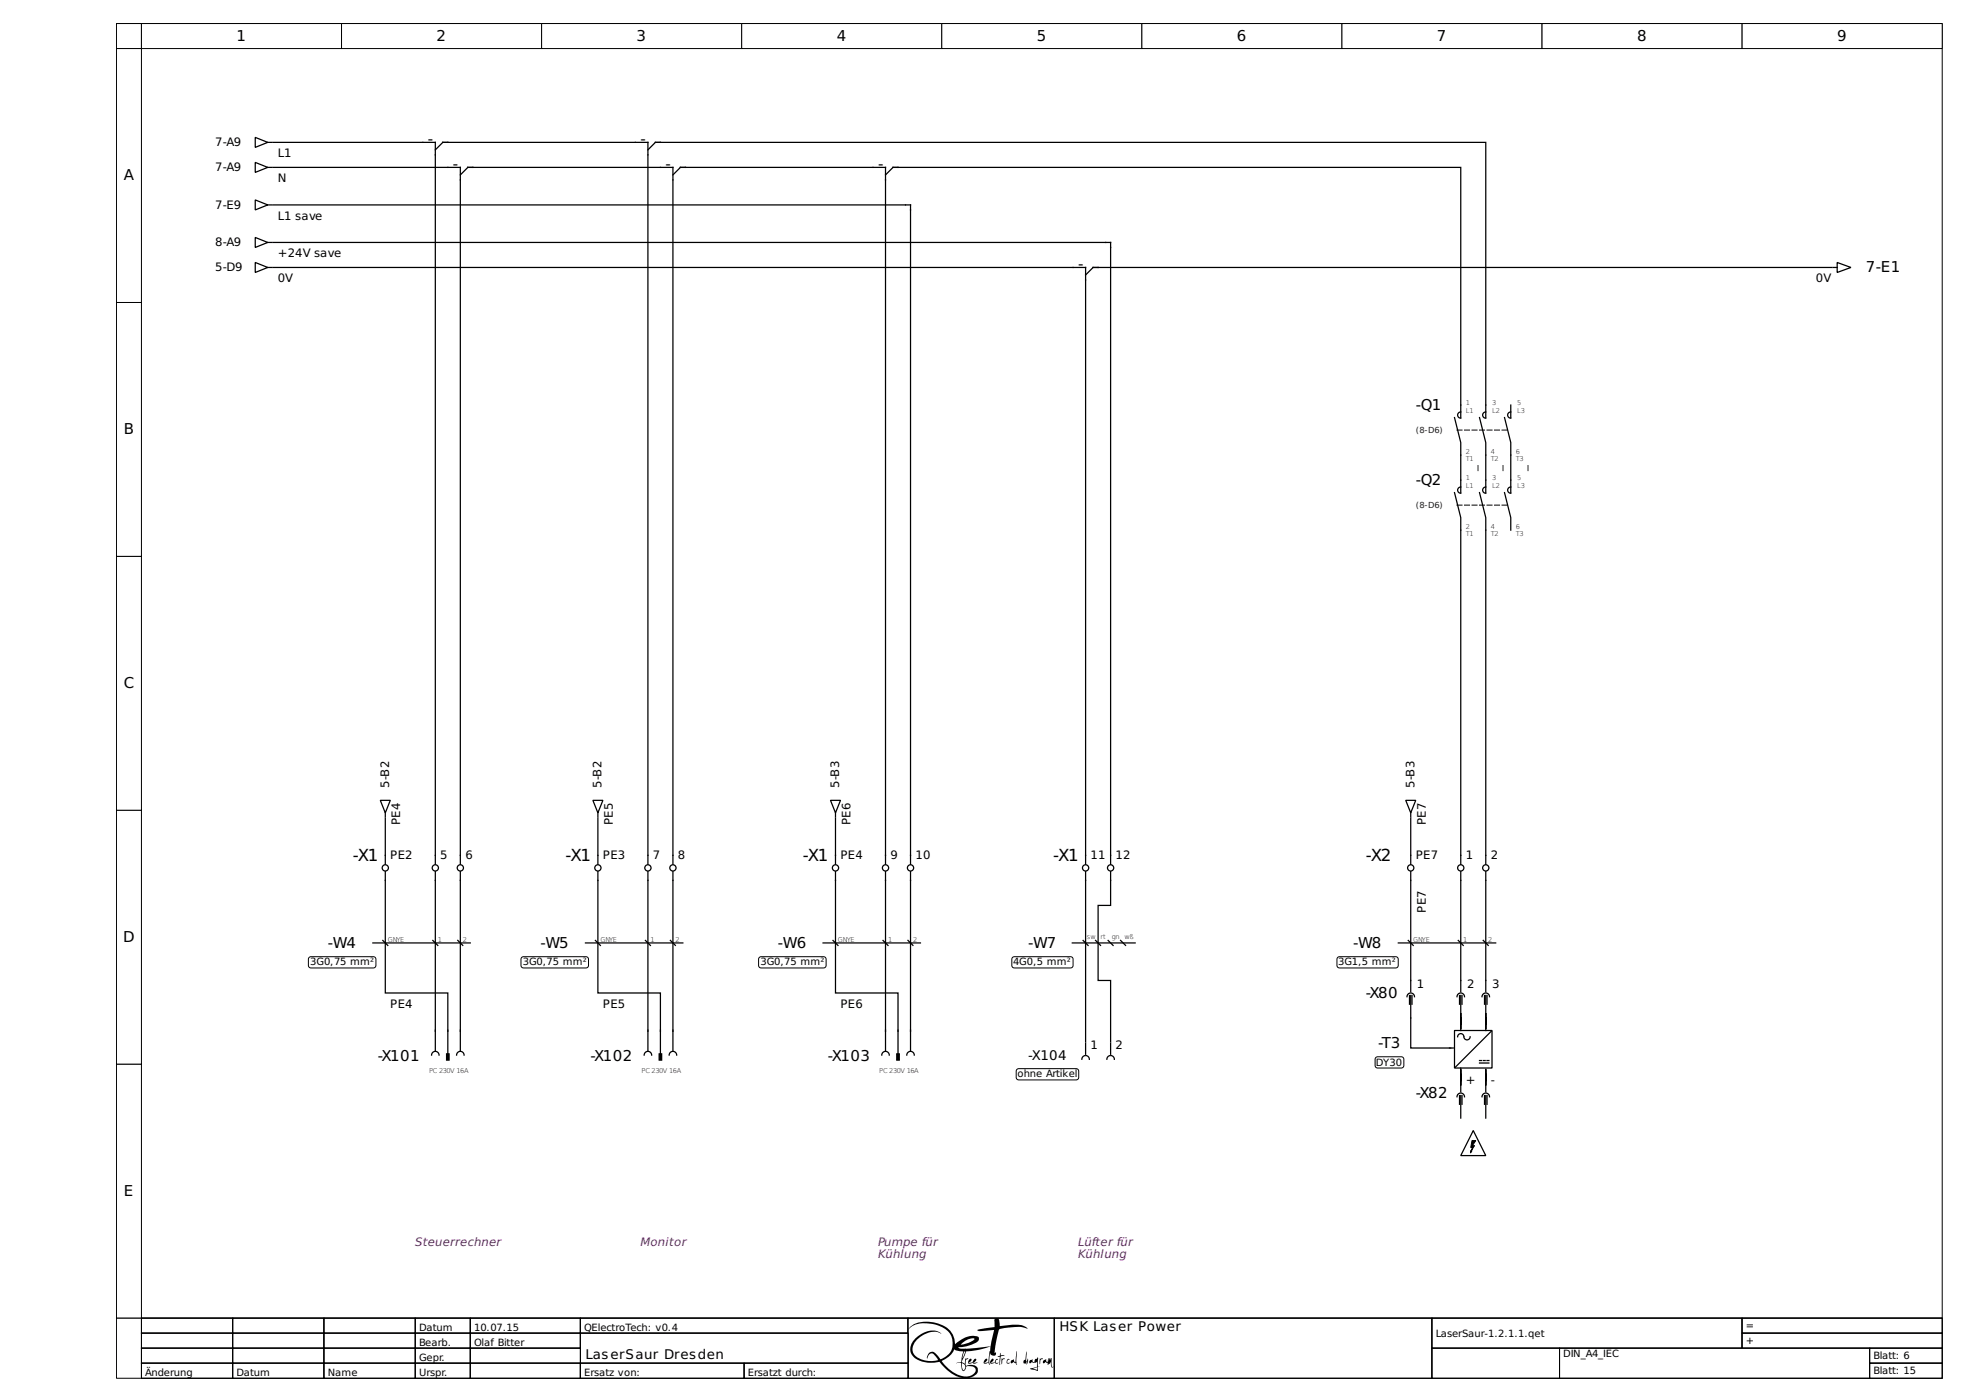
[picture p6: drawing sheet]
<svg xmlns="http://www.w3.org/2000/svg" width="420mm" height="297mm" viewBox="0 0 420 297" stroke-linecap="round" stroke-linejoin="round" font-family="sans-serif">
<path d="M24.9 5h390v276.5h-390z" fill="none" stroke="#000" stroke-width=".21"/>
<g fill="#fff" stroke="#000" stroke-width=".21">
<path d="M24.9 5h5.3v5.4h-5.3z"/>
<path d="M30.2 5h42.8v5.4h-42.8z"/>
<path d="M73 5h42.7v5.4h-42.7z"/>
<path d="M115.7 5h42.7v5.4h-42.7z"/>
<path d="M158.4 5h42.8v5.4h-42.8z"/>
<path d="M201.2 5h42.7v5.4h-42.7z"/>
<path d="M243.9 5h42.7v5.4h-42.7z"/>
<path d="M286.6 5h42.8v5.4h-42.8z"/>
<path d="M329.4 5h42.7v5.4h-42.7z"/>
<path d="M372.1 5h42.8v5.4h-42.8z"/>
<path d="M24.9 10.4h5.3v54.2h-5.3z"/>
<path d="M24.9 64.6h5.3v54.2h-5.3z"/>
<path d="M24.9 118.8h5.3v54.2h-5.3z"/>
<path d="M24.9 173h5.3v54.3h-5.3z"/>
<path d="M24.9 227.3h5.3v54.2h-5.3z"/>
<path d="M24.9 281.5h390v12.8h-390z"/>
<path d="M30.2 281.5h19.5v3.2h-19.5z"/>
</g>
<path d="M30.2 281.5h19.5v3.2h-19.5z" fill="none" stroke="#000" stroke-width=".21"/>
<path d="M49.7 281.5h19.5v3.2h-19.5z" fill="#fff" stroke="#000" stroke-width=".21"/>
<path d="M49.7 281.5h19.5v3.2h-19.5z" fill="none" stroke="#000" stroke-width=".21"/>
<path d="M69.2 281.5h19.5v3.2h-19.5z" fill="#fff" stroke="#000" stroke-width=".21"/>
<path d="M69.2 281.5h19.5v3.2h-19.5z" fill="none" stroke="#000" stroke-width=".21"/>
<path d="M88.7 281.5h11.8v3.2h-11.8z" fill="#fff" stroke="#000" stroke-width=".21"/>
<path d="M88.7 281.5h11.8v3.2h-11.8z" fill="none" stroke="#000" stroke-width=".21"/>
<path d="M100.5 281.5h23.5v3.2h-23.5z" fill="#fff" stroke="#000" stroke-width=".21"/>
<path d="M100.5 281.5h23.5v3.2h-23.5z" fill="none" stroke="#000" stroke-width=".21"/>
<path d="M124 281.5h70v3.2h-70z" fill="#fff" stroke="#000" stroke-width=".21"/>
<path d="M124 281.5h70v3.2h-70z" fill="none" stroke="#000" stroke-width=".21"/>
<path d="M194 281.5h31.2v12.8h-31.2z" fill="#fff" stroke="#000" stroke-width=".21"/>
<g fill="#000">
<path d="M207 290.3l.4-.2a.61 .61 0 0 1-.5 .9 .87 .87 0 0 0 1.2-.7l.4-.1a.76 .76 0 0 1-.6 .8l.9-.1-.7 .3-.4-.2-.8 .2-.1-.3zM211.8 290.3l.4-.1a.73 .73 0 0 1-.6 .8l.9-.1 .1-.4a.38 .38 0 0 1 .5-.3v.2h-.2l-.2 .2v.4h.6a.57 .57 0 0 1-.9 0l-.1 .1a.53 .53 0 0 1-.8-.1zM213.6 288.9l.2 .5 .5-.1 .3 .3h-.7a1.89 1.89 0 0 0-.3 1.7l-.1 .2 .1-1.8h-.5l.5-.2zM214 290l.1 .2 .3-.1 .2 .1a.69 .69 0 0 0-.5 1l-.1 .1zM215.2 290.3l.2-.1 .2 .1a.42 .42 0 0 0-.4 .3 .42 .42 0 0 0 .1 .4l.5-.1a.44 .44 0 0 1-.6 .3 .44 .44 0 0 1-.1-.7zM217.2 288.6l-.1 1.9 .1 .9-.7-.6-.4 .3-.2-.2v-.3l.6-.4 .1 .4 .3 .3zM219.3 288.6l-.1 2.1 .4-.6v.9l-.1 .2-.1-.6-.1 .8-.4-.3a.41 .41 0 0 1-.3-.4 .41 .41 0 0 1 .4-.4zM222.2 290v.2l.3-.1 .3 .1-.5 .2-.2 .9zM223 290.4l.4-.2 .1 .5 .3 .2 .1-.8 .1 .7 .2-.8 .1 .5 .3-.5 .1 1.7 .1 .2 .3-.1-.5 .2-.2-1.2-.2 .4-.1-.1-.2 .3-.1-.3-.5-.3-.5 .3v-.5z"/>
<path d="M207 290.3l-.2 .8 .3 .1 .6-.2a.83 .83 0 0 0 1.2-.1l-.8 .1-.1-.1a.53 .53 0 0 0 .4-.8l-.3 .2a.88 .88 0 0 1-1.2 .7l.6-.6-.1-.3zM207 290.3l.2-.1h.3l-.1 .4-.5 .3 .2 .1 .6-.1 .5-.7h.3a.62 .62 0 0 1-.5 .7l.1 .1 .7-.1-.7 .3-.3-.2-.9 .2-.1-.3z"/>
<path d="M211.8 290.3l-.3 .7a.87 .87 0 0 0 1 0l.4 .2 .4-.2h-.6v-.4l.2-.2h.3l-.1-.2a.46 .46 0 0 0-.6 .5v.2l-.9 .1a.66 .66 0 0 0 .5-.9zM211.9 290.2h.3a.76 .76 0 0 1-.6 .8h.2a.65 .65 0 0 0 .9-.6l.3-.2 .2 .1-.3 .1-.2 .6h.6a.49 .49 0 0 1-.8 0l-.2 .1a.53 .53 0 0 1-.8-.1z"/>
<path d="M194.5 283.3l-.5 .7 .8-.8 1.4-.5 1.4-.1 1.4 .1a6.3 6.3 0 0 1 3.7 1.8l.3 .4a3.5 3.5 0 0 1-1.2 4.9l-.9 .5-1.1-1.3a1.08 1.08 0 0 0-1.3-.1 1.08 1.08 0 0 0-.4 1.2 .92 .92 0 0 1 .7-1 .92 .92 0 0 1 1.1 .6l.5 .7a5.1 5.1 0 0 1-5.2-1.2l-.3-.9 .2-1a4.1 4.1 0 0 1 1.9-2.1l1.1-.5 1-.3h.9l1.1 .4-1.2-.6a4.9 4.9 0 0 0-4 1.3 2.72 2.72 0 0 0-.2 4.7 6 6 0 0 0 3.1 .8l1.9-.2 1.6 1.8a5 5 0 0 0 5.2 1.5l.8-.4 .5-.5a1.19 1.19 0 0 0-.1-1.3 1.19 1.19 0 0 0-1.3-.4l-1 .2-.1-1.1 .2-.3 .3-.1-.1-.2-.4 .2-.1-.1-.1 1.1-.6-.3 .9-2.3 2.8-.4 2.4-.7-.5 3.4-.8 .1 .5-.4 .1-.3-.1-.2-.5 .3-.2 .5v.2l.4 .1 .6-.2 .3 .4h.1l-.2-.7 .2-1.8 .2 .4 .6 .2a.4 .4 0 0 0 .5-.4l-.1-.3-.2 .1v-.7l.9-4.3 1.3-.3 2.9-.3 1.9 .4a1.04 1.04 0 0 0-1-.6l-2.2-.2-2.7 .3-.3-1.6a.53 .53 0 0 0-.7 0 .53 .53 0 0 0-.2 .6v1.2l-3.7 .6 .7 .3 2.9-.3-.7 3.5-5.6 .5a1.33 1.33 0 0 1-1.3-.3l1.4-.1 2.1-.7 .8-.6 .1-.7-.8-.3-1.7 .1-1.5 .8-1.1 .9-.2-1.2a5.5 5.5 0 0 0-5.3-3.6h-1.3l-1.3 .2zM194.5 283.3a6.6 6.6 0 0 1 6.2-.5l1.1 .5a4.5 4.5 0 0 1 2.2 3.8l.2-.2a4.8 4.8 0 0 1 4.7-1.4l.2 .1a1.01 1.01 0 0 1-.9 1.2 7.9 7.9 0 0 1-3.2 .9h-.3l.5 .3h1.4l5-.5 .7-3.5-2.9 .3-.7-.3 3.8-.6-.1-1.6 .2-.3h.5l.3 .2 .2 1.5 2.7-.3a4 4 0 0 1 3.1 .7l.1 .1-1.4-.3h-.8l-3.7 .4a4.9 4.9 0 0 0-.8 2.6l-.3 2.3v.3l.2-.2v.3l-.2 .4a.66 .66 0 0 1-1-.6l-.1 .5a2.81 2.81 0 0 0 .1 2h-.2l-.2-.4-.6 .2-.4-.1v-.2l.2-.5 .5-.3 .1 .2-.1 .3-.5 .4 .8-.1 .5-3.4-2.4 .7-2.8 .4-.9 2.2 .6 .4 .1-1.1 .1 .1 .5-.1v.1l-.5 .3-.1 .8 .2 .4a2.39 2.39 0 0 1 1.9-.1l.5 .5 .1 .5-.1 .6-.5 .5-1.3 .5h-1.9a10.2 10.2 0 0 1-4.4-3.4l-.4 .1a6.8 6.8 0 0 1-3.9-.3l-1-.6-.5-.6-.4-.6-.1-.8a5 5 0 0 1 4-3.8h1.5l1.2 .6a3.3 3.3 0 0 0-3.8 .2 3.6 3.6 0 0 0-2.3 3.8 3.3 3.3 0 0 0 2.3 1.7l1.7 .2 1.4-.3-.8-1-.5-.4-.7 .3-.3 .8-.1-.1a1.2 1.2 0 0 1 1.3-1.3l.8 .6 .8 .9h.2l1-.6 .8-.7 .5-.9 .1-.9a4 4 0 0 0-3.4-4.2l-1.1-.2a5.2 5.2 0 0 0-5 1.2zM205.3 287.1l1.4-1.1 1-.2 .5 .1a4.8 4.8 0 0 1-2.9 1.2zM205.3 287.1h.4l1.3-.4 1.2-.8-.5-.1-1 .2zM201.1 290.6a5.3 5.3 0 0 0 2.7-2.3v-.1a2.42 2.42 0 0 0 1.8 .4h.2l-.5 2.3h-.8l-.3 .3 .6-.2h.5a1.65 1.65 0 0 0 .5 1.8l.3-.3 .2-.4a.98 .98 0 0 1 1.4-.3 .9 .9 0 0 1 .7 .8 .9 .9 0 0 1-.6 .9l-.4 .3a5.4 5.4 0 0 1-5.5-2.2zM201.1 290.6a8.4 8.4 0 0 0 3.8 3.1 2.57 2.57 0 0 0 3.5-1 1.39 1.39 0 0 0-1.9-.9l-.4 .7-.4 .3-.3-.5-.1-1.3h-.5l-.6 .2a1.05 1.05 0 0 1 1.1-.3l.5-2.3-1.2-.1-.8-.3a4 4 0 0 1-2.4 2.3zM206 288.6h.2l-.1 .2-.5 1.3zM206 288.6l-.4 1.5 .5-1.3 .1-.2zM205.5 291.1l.6 .4 .1 .5a.39 .39 0 0 1-.1 .4 .39 .39 0 0 1-.5 .1zM205.5 291.1a1.36 1.36 0 0 0 .4 1.5l.3-.7a.84 .84 0 0 0-.7-.8z"/>
<path d="M194.5 283.3l-.5 .6 .1-.1a5.9 5.9 0 0 1 5.6-1 4.2 4.2 0 0 1 3.8 4.3 3.4 3.4 0 0 1-2.7 3.1l-1-1.2a1.06 1.06 0 0 0-1.3-.1 1.06 1.06 0 0 0-.4 1.2 .92 .92 0 0 1 .7-1 .92 .92 0 0 1 1.1 .6 .69 .69 0 0 1 .4 .8 5.3 5.3 0 0 1-5.1-1.3 2.77 2.77 0 0 1 1.2-3.6 4 4 0 0 1 4.7-.8 3.4 3.4 0 0 0-4.4 .1 3.5 3.5 0 0 0-2 4.2 5 5 0 0 0 4.9 1.9l1.1-.2a7.9 7.9 0 0 0 5.7 3.5 2.66 2.66 0 0 0 2.5-1.4 1.2 1.2 0 0 0-1.5-1.4l-1 .2-.1-.2v-1l.5-.3v-.1h-.6l-.1 1.1-.6-.3 .9-2.3 2.8-.4 2.4-.7-.1 1a1.4 1.4 0 0 0-.3 1.3l-.1 1.1-.8 .1 .5-.4 .1-.3-.2-.2-.4 .3-.2 .7 .4 .1 .6-.2 .2 .4h.2a3.5 3.5 0 0 1 0-2.5 .65 .65 0 0 0 .5 .6 .65 .65 0 0 0 .8-.4v-.3l-.3 .2v-.2v-.9l.9-4a10.9 10.9 0 0 1 6.1-.2 3.7 3.7 0 0 0-3.2-.8l-2.7 .3-.2-1.3a.52 .52 0 0 0-.6-.4 .52 .52 0 0 0-.4 .7v1.2l-3.7 .6 .7 .3 2.9-.3-.7 3.5a24.3 24.3 0 0 1-6.6 .5l-.3-.3h.3a7.1 7.1 0 0 0 4-1.4l.1-.5-.2-.3a5 5 0 0 0-4.9 1.6 4.6 4.6 0 0 0-3.8-4.5 6.4 6.4 0 0 0-5.7 .7zM205.4 287a2.7 2.7 0 0 1 2.8-1.1 4.8 4.8 0 0 1-3 1.2zM201.1 290.6a4.9 4.9 0 0 0 2.7-2.4l.8 .3 1.2 .1-.5 2.3h-.8l-.3 .3 .6-.2h.5a1.66 1.66 0 0 0 .5 1.8l.3-.3 .3-.7a1.77 1.77 0 0 1 2 .6 1.9 1.9 0 0 1-2.4 1.5 7.7 7.7 0 0 1-4.9-3.3zM205.9 288.7l.3-.1-.6 1.5zM205.5 291.1a.77 .77 0 0 1 .7 .7 .77 .77 0 0 1-.5 .8l-.2-.6z"/>
<path d="M213.6 288.9v.6l-.5 .2h.5l-.1 1.5 .1 .3 .2-1.8 .8-.1-.3-.3-.6 .1zM213.6 288.9l.1 .5 .6-.1 .3 .3a.59 .59 0 0 0-.9 .3l-.1 1.6v-1.8h-.5l.5-.2z"/>
<path d="M214 290v1.3l.1-.9 .5-.3h-.2l-.3 .1zM214 290l.1 .2 .3-.1h.2a.72 .72 0 0 0-.5 1l-.1 .2z"/>
<path d="M215.1 290.3l-.1 .7 .5 .2 .3-.3-.5 .1-.2-.1 .2-.5h.3v-.2zM215.2 290.3l.4-.1v.2h-.3l-.2 .5 .2 .1 .5-.1-.3 .3-.5-.2z"/>
<path d="M217.2 288.6l-.3 2.3a.44 .44 0 0 1-.4-.7l-.1 .2a.36 .36 0 0 0-.5 .3 .36 .36 0 0 0 .3 .4l.3-.3 .4 .3 .2 .3h.2l-.2-.4 .1-.1-.1-.2zM217.2 288.6l-.1 2.1 .1 .2-.1 .1 .2 .4-.8-.6-.3 .3a.38 .38 0 0 1-.3-.5 .38 .38 0 0 1 .5-.2l.1-.2 .1 .6 .3 .1z"/>
<path d="M219.3 288.6l-.2 1.2a.55 .55 0 0 1-.5 .8v.5h.4l.3 .3 .1-.8 .1 .6 .1-1.1-.4 .6zM219.3 288.6l-.1 2.1 .4-.6v.8l-.1 .3-.1-.6-.1 .8-.2-.2a.45 .45 0 0 1-.5-.5 .45 .45 0 0 1 .4-.4z"/>
<path d="M220 290.5l-.2 .4 .2 .2 .4-.3 .4 .2 .7-.2v1.1l-1.4 .3v.1l1.6 .5v-.9l.5-.2-.5 .1v-1.9h-.1l-.1 .3h-.4l-.1 .7-.4-.1-.1-.6zM220 290.5l.5-.3 .1 .6 .3 .1a.63 .63 0 0 1 .6-.7l.2-.3v1.9l.5-.1-.5 .2v.9l-1.7-.5 1.5-.4v-1.1l-.7 .2-.4-.2-.4 .3-.2-.2zM220.6 292.3l.9-.3v.5zM220.6 292.3l.9 .2v-.5z"/>
<path d="M220.1 290.4l-.2 .2v.5l.5-.3 .4 .2 .7-.2v1.1l-1.5 .4 1.7 .5v-.9l.4-.2-.4 .1v-1.9l-.2 .3a.64 .64 0 0 0-.6 .7l-.3-.1-.1-.6zM220.6 292.3l.9-.3v.5z"/>
<path d="M222.2 290l-.1 1.3 .2-.9 .5-.2-.3-.1-.3 .1zM222.2 290v.2l.3-.1 .3 .1-.5 .2-.2 .9z"/>
<path d="M223 290.4l-.2 .5 .1 .2 .5-.3 .4 .3v.4l.3-.4 .1 .1 .2-.4 .2 1.2 .5-.2-.3 .1-.1-.2-.1-1.7-.3 .5-.1-.5-.2 .8-.1-.8-.1 .9a.49 .49 0 0 1-.4-.7zM223 290.4l.4-.2 .1 .6 .3 .1 .1-.9 .1 .8 .2-.8 .1 .5 .3-.5 .1 1.7 .1 .2 .3-.1-.5 .2-.2-1.2-.2 .4-.1-.1-.3 .4v-.4l-.4-.3-.5 .3-.1-.2z"/>
</g>
<path d="M194 281.5h31.2v12.8h-31.2z" fill="none" stroke="#000" stroke-width=".21"/>
<path d="M225.2 281.5h80.7v12.8h-80.7z" fill="#fff" stroke="#000" stroke-width=".21"/>
<path d="M225.2 281.5h80.7v12.8h-80.7z" fill="none" stroke="#000" stroke-width=".21"/>
<path d="M305.9 281.5h66.2v6.4h-66.2z" fill="#fff" stroke="#000" stroke-width=".21"/>
<path d="M305.9 281.5h66.2v6.4h-66.2z" fill="none" stroke="#000" stroke-width=".21"/>
<path d="M372.1 281.5h42.8v3.2h-42.8z" fill="#fff" stroke="#000" stroke-width=".21"/>
<path d="M372.1 281.5h42.8v3.2h-42.8z" fill="none" stroke="#000" stroke-width=".21"/>
<path d="M30.2 284.7h19.5v3.2h-19.5z" fill="#fff" stroke="#000" stroke-width=".21"/>
<path d="M30.2 284.7h19.5v3.2h-19.5z" fill="none" stroke="#000" stroke-width=".21"/>
<path d="M49.7 284.7h19.5v3.2h-19.5z" fill="#fff" stroke="#000" stroke-width=".21"/>
<path d="M49.7 284.7h19.5v3.2h-19.5z" fill="none" stroke="#000" stroke-width=".21"/>
<path d="M69.2 284.7h19.5v3.2h-19.5z" fill="#fff" stroke="#000" stroke-width=".21"/>
<path d="M69.2 284.7h19.5v3.2h-19.5z" fill="none" stroke="#000" stroke-width=".21"/>
<path d="M88.7 284.7h11.8v3.2h-11.8z" fill="#fff" stroke="#000" stroke-width=".21"/>
<path d="M88.7 284.7h11.8v3.2h-11.8z" fill="none" stroke="#000" stroke-width=".21"/>
<path d="M100.5 284.7h23.5v3.2h-23.5z" fill="#fff" stroke="#000" stroke-width=".21"/>
<path d="M100.5 284.7h23.5v3.2h-23.5z" fill="none" stroke="#000" stroke-width=".21"/>
<path d="M124 284.7h70v6.4h-70z" fill="#fff" stroke="#000" stroke-width=".21"/>
<path d="M124 284.7h70v6.4h-70z" fill="none" stroke="#000" stroke-width=".21"/>
<path d="M372.1 284.7h42.8v3.2h-42.8z" fill="#fff" stroke="#000" stroke-width=".21"/>
<path d="M372.1 284.7h42.8v3.2h-42.8z" fill="none" stroke="#000" stroke-width=".21"/>
<path d="M30.2 287.9h19.5v3.2h-19.5z" fill="#fff" stroke="#000" stroke-width=".21"/>
<path d="M30.2 287.9h19.5v3.2h-19.5z" fill="none" stroke="#000" stroke-width=".21"/>
<path d="M49.7 287.9h19.5v3.2h-19.5z" fill="#fff" stroke="#000" stroke-width=".21"/>
<path d="M49.7 287.9h19.5v3.2h-19.5z" fill="none" stroke="#000" stroke-width=".21"/>
<path d="M69.2 287.9h19.5v3.2h-19.5z" fill="#fff" stroke="#000" stroke-width=".21"/>
<path d="M69.2 287.9h19.5v3.2h-19.5z" fill="none" stroke="#000" stroke-width=".21"/>
<path d="M88.7 287.9h11.8v3.2h-11.8z" fill="#fff" stroke="#000" stroke-width=".21"/>
<path d="M88.7 287.9h11.8v3.2h-11.8z" fill="none" stroke="#000" stroke-width=".21"/>
<path d="M100.5 287.9h23.5v3.2h-23.5z" fill="#fff" stroke="#000" stroke-width=".21"/>
<path d="M100.5 287.9h23.5v3.2h-23.5z" fill="none" stroke="#000" stroke-width=".21"/>
<path d="M305.9 287.9h27.2v6.4h-27.2z" fill="#fff" stroke="#000" stroke-width=".21"/>
<path d="M305.9 287.9h27.2v6.4h-27.2z" fill="none" stroke="#000" stroke-width=".21"/>
<path d="M333.1 287.9h66.3v6.4h-66.3z" fill="#fff" stroke="#000" stroke-width=".21"/>
<path d="M333.1 287.9h66.3v6.4h-66.3z" fill="none" stroke="#000" stroke-width=".21"/>
<path d="M399.4 287.9h15.5v3.2h-15.5z" fill="#fff" stroke="#000" stroke-width=".21"/>
<path d="M399.4 287.9h15.5v3.2h-15.5z" fill="none" stroke="#000" stroke-width=".21"/>
<path d="M30.2 291.1h19.5v3.2h-19.5z" fill="#fff" stroke="#000" stroke-width=".21"/>
<path d="M30.2 291.1h19.5v3.2h-19.5z" fill="none" stroke="#000" stroke-width=".21"/>
<path d="M49.7 291.1h19.5v3.2h-19.5z" fill="#fff" stroke="#000" stroke-width=".21"/>
<path d="M49.7 291.1h19.5v3.2h-19.5z" fill="none" stroke="#000" stroke-width=".21"/>
<path d="M69.2 291.1h19.5v3.2h-19.5z" fill="#fff" stroke="#000" stroke-width=".21"/>
<path d="M69.2 291.1h19.5v3.2h-19.5z" fill="none" stroke="#000" stroke-width=".21"/>
<path d="M88.7 291.1h11.8v3.2h-11.8z" fill="#fff" stroke="#000" stroke-width=".21"/>
<path d="M88.7 291.1h11.8v3.2h-11.8z" fill="none" stroke="#000" stroke-width=".21"/>
<path d="M100.5 291.1h23.5v3.2h-23.5z" fill="#fff" stroke="#000" stroke-width=".21"/>
<path d="M100.5 291.1h23.5v3.2h-23.5z" fill="none" stroke="#000" stroke-width=".21"/>
<path d="M124 291.1h35v3.2h-35z" fill="#fff" stroke="#000" stroke-width=".21"/>
<path d="M124 291.1h35v3.2h-35z" fill="none" stroke="#000" stroke-width=".21"/>
<path d="M159 291.1h35v3.2h-35z" fill="#fff" stroke="#000" stroke-width=".21"/>
<path d="M159 291.1h35v3.2h-35z" fill="none" stroke="#000" stroke-width=".21"/>
<path d="M399.4 291.1h15.5v3.2h-15.5z" fill="#fff" stroke="#000" stroke-width=".21"/>
<path d="M65.9 204.6l.5-.3h13.4l.4 .3 .1 1.6-.1 .2-.4 .3h-13.4l-.3-.1-.2-.4zM111.4 204.6l.4-.3h13.4l.4 .3 .1 1.6-.1 .2-.4 .3h-13.4l-.3-.1-.2-.4zM162.1 204.6l.5-.3h13.3l.5 .3 .1 1.6-.1 .2-.5 .3h-13.3l-.3-.1-.3-.4zM216.2 204.6l.5-.3h12l.4 .3 .1 1.6-.1 .2-.4 .3h-12l-.5-.3-.1-.2zM285.7 204.6l.4-.3h12l.5 .3 .1 1.6-.1 .2-.5 .3h-12l-.4-.3-.1-.2zM217.1 228.5l.5-.3h12.3l.4 .3 .1 1.6-.1 .2-.4 .3h-12.3l-.5-.3v-.2zM294 225.7h5.6l.3 .5-.1 1.6-.5 .3-5.3-.1-.3-.5v-1.3zM399.4 291.1h15.5v3.2h-15.5z" fill="none" stroke="#000" stroke-width=".21"/>
<g fill="none" stroke="#000" stroke-width=".27">
<path d="M54.5 34.7l2.7 1-2.7 1.1zM54.5 29.3l2.7 1.1-2.7 1.1zM57.2 35.7h.8M57.2 30.4h.8M58.3 35.7h40v148.8M58.3 30.4h34.7v154.1M93 32l1.6-1.6h43.8v154.1M98.3 37.3l1.6-1.6h43.8v148.8M138.4 32l1.6-1.6h177.4v58.8M143.7 37.3l1.6-1.6h43.8v148.8M189.1 37.3l1.7-1.6h121.2v53.5M54.5 56l2.7 1.1-2.7 1.1z"/>
<path d="M54.5 50.7l2.7 1.1-2.7 1zM54.5 42.7l2.7 1.1-2.7 1zM57.2 57.1h.8M57.2 43.8h.8M57.2 51.8h.8M58.3 57.1h173.6v127.4M58.3 43.8h136.2v140.7M58.3 51.8h178.9v132.7M391.4 57.1h-157.9l-1.6 1.6M391.6 57.1h.8M392.4 56l3 1.1-3 1.1zM310.7 89.2l1.3 5.3v10.7"/>
<path d="M312 88a.67 .67 0 0 0-.6 .6 .67 .67 0 0 0 .6 .7M316 89.2l1.4 5.3v10.7M317.4 88a.67 .67 0 0 0-.7 .6 .67 .67 0 0 0 .7 .7M321.4 89.2l1.3 5.3v10.7M322.7 88a.67 .67 0 0 0-.7 .6 .67 .67 0 0 0 .7 .7M322.7 86.5v2.7M310.7 105.2l1.3 5.3v74M312 104a.67 .67 0 0 0-.6 .7 .67 .67 0 0 0 .6 .6M316 105.2l1.4 5.3v74M317.4 104a.67 .67 0 0 0-.7 .7 .67 .67 0 0 0 .7 .6M321.4 105.2l1.3 5.3v2.7M322.7 104a.67 .67 0 0 0-.7 .7 .67 .67 0 0 0 .7 .6"/>
<path d="M81.2 170.9h2.2l-1.1 2.7zM82.3 173.6v.8M82.3 174.6v9.9M126.6 170.9h2.2l-1.1 2.7zM127.7 173.6v.8M127.7 174.6v9.9M177.4 170.9h2.1l-1 2.7zM178.5 174.6v9.9M178.5 173.6v.8M300.3 170.9h2.1l-1.1 2.7zM301.3 173.6v.8M301.3 174.6v9.9"/>
<path d="M82.3 186.1v25.9h13.4v8.2M93 186.1v34.1M98.3 186.1v34.1M127.7 186.1v25.9h13.4v8.2M138.4 186.1v34.1M143.7 186.1v34.1M178.5 186.1v25.9h13.3v8.2M189.1 186.1v34.1M194.5 186.1v34.1M231.9 186.1v36.4M237.2 186.1v7.2h-2.6v16.1h2.6v13.1M301.3 186.1v25.7"/>
<path d="M312 186.1v25.7M317.4 186.1v25.7M79.6 201.4h20.8M81.8 200.8l1 1.1M92.5 200.8l1 1.1M93 220v4.5M95.7 220v5M97.8 200.8l1 1.1M98.3 220v4.5M125.1 201.4h20.8M127.2 200.8l1 1.1M137.9 200.8l1 1.1"/>
<path d="M138.4 220v4.5M141.1 220v5M143.2 200.8l1.1 1.1M143.7 220v4.5M175.8 201.4h20.8M177.9 200.8l1.1 1.1M188.6 200.8l1.1 1.1M189.1 220v4.5M191.8 220v5M193.9 200.8l1.1 1.1M194.5 220v4.5M229 201.4h13.5"/>
<path d="M231.4 200.8l1 1.1M234 200.8l1.1 1.1M236.7 200.8l1.1 1.1M239.4 200.8l1 1.1M298.7 201.4h20.8M300.5 212.8a.8 .8 0 0 1 .8-.8 .8 .8 0 0 1 .8 .8M300.8 200.8l1.1 1.1M301.1 212.6v1.8M301.3 212.6v11.2h9.1M301.6 212.6v1.8M311.2 212.8a.8 .8 0 0 1 .8-.8 .8 .8 0 0 1 .8 .8M311.5 200.8l1.1 1.1"/>
<path d="M311.8 212.6v1.8M312 212.6v7.5M312.3 212.6v1.8M316.6 212.8a.8 .8 0 0 1 .8-.8 .8 .8 0 0 1 .8 .8M316.8 200.8l1.1 1.1M317.1 212.6v1.8M317.4 219v1.1M317.4 212.6v7.2v-3.5v2.4M317.6 212.6v1.8M92.2 225.3a.8 .8 0 0 1 .8-.8 .8 .8 0 0 1 .8 .8M97.5 225.3a.8 .8 0 0 1 .8-.8 .8 .8 0 0 1 .8 .8M137.6 225.3a.8 .8 0 0 1 .8-.8 .8 .8 0 0 1 .8 .8"/>
<path d="M142.9 225.3a.8 .8 0 0 1 .8-.8 .8 .8 0 0 1 .8 .8M188.3 225.3a.8 .8 0 0 1 .8-.8 .8 .8 0 0 1 .9 .8M193.7 225.3a.8 .8 0 0 1 .8-.8 .8 .8 0 0 1 .8 .8M231.8 225.4a.8 .8 0 0 0-.7 .8M231.9 222.7v2.4M232 225.4a.8 .8 0 0 1 .7 .8M237.1 225.4a.8 .8 0 0 0-.7 .8M237.2 222.7v2.4M237.3 225.4a.8 .8 0 0 1 .7 .8M310.7 220.1h8v8h-8zM311.2 234.2a.8 .8 0 0 1 .8-.8 .8 .8 0 0 1 .8 .8M311.8 233.9v1.9"/>
<path d="M312 233.9v4.9M312 228.1v5M312.3 233.9v1.9M312.7 221.3a.67 .67 0 0 0-.7-.6 .67 .67 0 0 0-.6 .7M314 221.4a.67 .67 0 0 1-.6 .7 .67 .67 0 0 1-.7-.6M316 226.5h.4M316 227h2M316.6 234.2a.8 .8 0 0 1 .8-.8 .8 .8 0 0 1 .8 .8M316.8 226.5h.4M317.1 233.9v1.9M317.4 228.3v4.8M317.4 233.9v4.9"/>
<path d="M317.6 226.5h.4M317.6 233.9v1.9M318.6 220.2l-7.8 7.7M314.7 241.4l2.7 5.4h-5.4z"/>
<circle cx="82.3" cy="185.3" r=".67"/>
<circle cx="93" cy="185.3" r=".67"/>
<circle cx="98.3" cy="185.3" r=".67"/>
<circle cx="127.7" cy="185.3" r=".67"/>
<circle cx="138.4" cy="185.3" r=".67"/>
<circle cx="143.7" cy="185.3" r=".67"/>
<circle cx="178.5" cy="185.3" r=".67"/>
<circle cx="189.1" cy="185.3" r=".67"/>
<circle cx="194.5" cy="185.3" r=".67"/>
<circle cx="231.9" cy="185.3" r=".67"/>
<circle cx="237.2" cy="185.3" r=".67"/>
<circle cx="301.3" cy="185.3" r=".67"/>
<circle cx="312" cy="185.3" r=".67"/>
<circle cx="317.4" cy="185.3" r=".67"/>
</g>
<g fill="#000" stroke="#000" stroke-width=".21">
<path d="M314.2 245.7h.2l-.3 .5z" fill-rule="evenodd"/>
<path d="M314.4 243.6h.8l-.8 1.2 .6-.2-.7 1.1 .3-.8-.4 .1z" fill-rule="evenodd"/>
</g>
<path d="M311.2 91.8h10.7M311.2 107.9h10.7" fill="none" stroke="#000" stroke-width=".21" stroke-dasharray="1.1 .5"/>
<g fill="#000" stroke="#000" stroke-width=".27">
<path d="M95.4 225h.5v1.4h-.5z" fill-rule="evenodd"/>
<path d="M140.8 225h.5v1.4h-.5z" fill-rule="evenodd"/>
<path d="M191.6 225h.5v1.4h-.5z" fill-rule="evenodd"/>
</g>
<g font-size="3.6">
<text x="75.4" y="183.9">-X1</text>
<text x="120.8" y="183.9">-X1</text>
<text x="171.5" y="183.9">-X1</text>
<text x="224.9" y="183.9">-X1</text>
<text x="291.7" y="183.9">-X2</text>
</g>
<g font-size="3.2">
<text x="50.5" y="8.8">1</text>
<text x="93.3" y="8.8">2</text>
<text x="136" y="8.8">3</text>
<text x="178.7" y="8.8">4</text>
<text x="221.5" y="8.8">5</text>
<text x="264.2" y="8.8">6</text>
<text x="306.9" y="8.8">7</text>
<text x="349.7" y="8.8">8</text>
<text x="392.4" y="8.8">9</text>
<text x="91.4" y="30.7">-</text>
<text x="136.8" y="30.7">-</text>
<text x="26.5" y="38.4">A</text>
<text x="96.7" y="36">-</text>
<text x="142.1" y="36">-</text>
<text x="187.5" y="36">-</text>
<text x="230.3" y="57.4">-</text>
<text x="398.6" y="58.2">7-E1</text>
<text x="302.4" y="87.6">-Q1</text>
<text x="26.5" y="92.7">B</text>
<text x="302.4" y="103.6">-Q2</text>
<text x="26.5" y="146.9">C</text>
<text x="26.3" y="201.1">D</text>
<text x="70" y="202.4">-W4</text>
<text x="115.4" y="202.4">-W5</text>
<text x="166.2" y="202.4">-W6</text>
<text x="219.6" y="202.4">-W7</text>
<text x="289.1" y="202.4">-W8</text>
<text x="291.7" y="213.1">-X80</text>
<text x="80.7" y="226.5">-X101</text>
<text x="126.1" y="226.5">-X102</text>
<text x="176.9" y="226.5">-X103</text>
<text x="294.4" y="223.8">-T3</text>
<text x="302.4" y="234.5">-X82</text>
<text x="26.5" y="255.3">E</text>
</g>
<g font-size="2.9">
<text x="219.6" y="226.3">-X104</text>
<text x="226.3" y="284.2">HSK Laser Power</text>
<text x="125" y="290.3">LaserSaur Dresden</text>
</g>
<g font-size="2.5">
<text x="46" y="31.2">7-A9</text>
<text x="59.3" y="33.6">L1</text>
<text x="46" y="36.5">7-A9</text>
<text x="59.3" y="39">N</text>
<text x="46" y="44.6">7-E9</text>
<text x="59.3" y="47">L1 save</text>
<text x="46" y="52.6">8-A9</text>
<text x="46" y="57.9">5-D9</text>
<text x="59.3" y="55">+24V save</text>
<text x="59.3" y="60.3">0V</text>
<text x="387.9" y="60.3">0V</text>
<text x="315.2" y="100.5" transform="rotate(-90 315.2 100.5)">_</text>
<text x="320.6" y="100.5" transform="rotate(-90 320.6 100.5)">_</text>
<text x="325.9" y="100.5" transform="rotate(-90 325.9 100.5)">_</text>
<text x="83.1" y="168.2" transform="rotate(-90 83.1 168.2)">5-B2</text>
<text x="128.5" y="168.2" transform="rotate(-90 128.5 168.2)">5-B2</text>
<text x="179.3" y="168.2" transform="rotate(-90 179.3 168.2)">5-B3</text>
<text x="302.1" y="168.2" transform="rotate(-90 302.1 168.2)">5-B3</text>
<text x="85.5" y="176.3" transform="rotate(-90 85.5 176.3)">PE4</text>
<text x="130.9" y="176.3" transform="rotate(-90 130.9 176.3)">PE5</text>
<text x="181.7" y="176.3" transform="rotate(-90 181.7 176.3)">PE6</text>
<text x="304.5" y="176.3" transform="rotate(-90 304.5 176.3)">PE7</text>
<text x="83.4" y="183.5">PE2</text>
<text x="94.1" y="183.5">5</text>
<text x="99.4" y="183.5">6</text>
<text x="128.8" y="183.5">PE3</text>
<text x="139.5" y="183.5">7</text>
<text x="144.8" y="183.5">8</text>
<text x="179.5" y="183.5">PE4</text>
<text x="190.2" y="183.5">9</text>
<text x="195.6" y="183.5">10</text>
<text x="233" y="183.5">11</text>
<text x="238.3" y="183.5">12</text>
<text x="302.4" y="183.5">PE7</text>
<text x="313.1" y="183.5">1</text>
<text x="318.4" y="183.5">2</text>
<text x="304.5" y="194.9" transform="rotate(-90 304.5 194.9)">PE7</text>
<text x="83.4" y="215.2">PE4</text>
<text x="128.8" y="215.2">PE5</text>
<text x="179.5" y="215.2">PE6</text>
<text x="302.7" y="211">1</text>
<text x="313.4" y="211">2</text>
<text x="318.7" y="211">3</text>
<text x="233" y="224.1">1</text>
<text x="238.3" y="224.1">2</text>
<text x="313.1" y="231.5">+</text>
<text x="318.4" y="231.5">-</text>
</g>
<g font-size="2.5" fill="#800080">
<text x="88.7" y="266">Steuerrechner</text>
<text x="136.8" y="266">Monitor</text>
<text x="187.5" y="266">Pumpe für</text>
<text x="187.5" y="268.7">Kühlung</text>
<text x="230.3" y="266">Lüfter für</text>
<text x="230.3" y="268.7">Kühlung</text>
</g>
<g font-size="2.1">
<text x="66.3" y="206.2">3G0,75 mm²</text>
<text x="111.7" y="206.2">3G0,75 mm²</text>
<text x="162.4" y="206.2">3G0,75 mm²</text>
<text x="216.4" y="206.2">4G0,5 mm²</text>
<text x="285.8" y="206.2">3G1,5 mm²</text>
<text x="293.9" y="227.5">DY30</text>
<text x="217.3" y="230.1">ohne Artikel</text>
<text x="89.5" y="284.2">Datum</text>
<text x="89.5" y="287.4">Bearb.</text>
<text x="101.3" y="284.2">10.07.15</text>
<text x="101.3" y="287.4">Olaf Bitter</text>
<text x="124.8" y="284.2">QElectroTech: v0.4</text>
<text x="306.7" y="285.5">LaserSaur-1.2.1.1.qet</text>
<text x="372.9" y="283.9">=</text>
<text x="372.9" y="287.1">+</text>
<text x="31" y="293.8">Änderung</text>
<text x="50.5" y="293.8">Datum</text>
<text x="70" y="293.8">Name</text>
<text x="89.5" y="290.6">Gepr.</text>
<text x="89.5" y="293.8">Urspr.</text>
<text x="124.8" y="293.8">Ersatz von:</text>
<text x="159.8" y="293.8">Ersatzt durch:</text>
<text x="333.9" y="289.8">DIN_A4_IEC</text>
<text x="400.2" y="290.3">Blatt: 6</text>
<text x="400.2" y="293.5">Blatt: 15</text>
</g>
<g font-size="1.8" fill="#1f1c1b">
<text x="302.4" y="92.4">(8-D6)</text>
<text x="302.4" y="108.4">(8-D6)</text>
</g>
<g font-size="1.4">
<text x="313.1" y="86.5">1</text>
<text x="313.1" y="88.1">L1</text>
<text x="318.7" y="86.5">3</text>
<text x="318.7" y="88.1">L2</text>
<text x="324" y="86.5">5</text>
<text x="324" y="88.1">L3</text>
<text x="313.1" y="96.9">2</text>
<text x="313.1" y="98.5">T1</text>
<text x="318.4" y="96.9">4</text>
<text x="318.4" y="98.5">T2</text>
<text x="323.8" y="96.9">6</text>
<text x="323.8" y="98.5">T3</text>
<text x="313.1" y="102.5">1</text>
<text x="313.1" y="104.1">L1</text>
<text x="318.7" y="102.5">3</text>
<text x="318.7" y="104.1">L2</text>
<text x="324" y="102.5">5</text>
<text x="324" y="104.1">L3</text>
<text x="313.1" y="112.9">2</text>
<text x="318.4" y="112.9">4</text>
<text x="323.8" y="112.9">6</text>
<text x="313.1" y="114.5">T1</text>
<text x="318.4" y="114.5">T2</text>
<text x="323.8" y="114.5">T3</text>
<text x="82.8" y="201.1">GNYE</text>
<text x="93.5" y="201.1">1</text>
<text x="98.9" y="201.1">2</text>
<text x="128.2" y="201.1">GNYE</text>
<text x="138.9" y="201.1">1</text>
<text x="144.3" y="201.1">2</text>
<text x="179" y="201.1">GNYE</text>
<text x="189.7" y="201.1">1</text>
<text x="195" y="201.1">2</text>
<text x="232.2" y="200.6">sw</text>
<text x="235.1" y="200.6">rt</text>
<text x="237.5" y="200.6">gn wß</text>
<text x="301.9" y="201.1">GNYE</text>
<text x="312.6" y="201.1">1</text>
<text x="317.9" y="201.1">2</text>
<text x="91.7" y="229.1">PC 230V 16A</text>
<text x="137.1" y="229.1">PC 230V 16A</text>
<text x="187.8" y="229.1">PC 230V 16A</text>
</g>
</svg>
